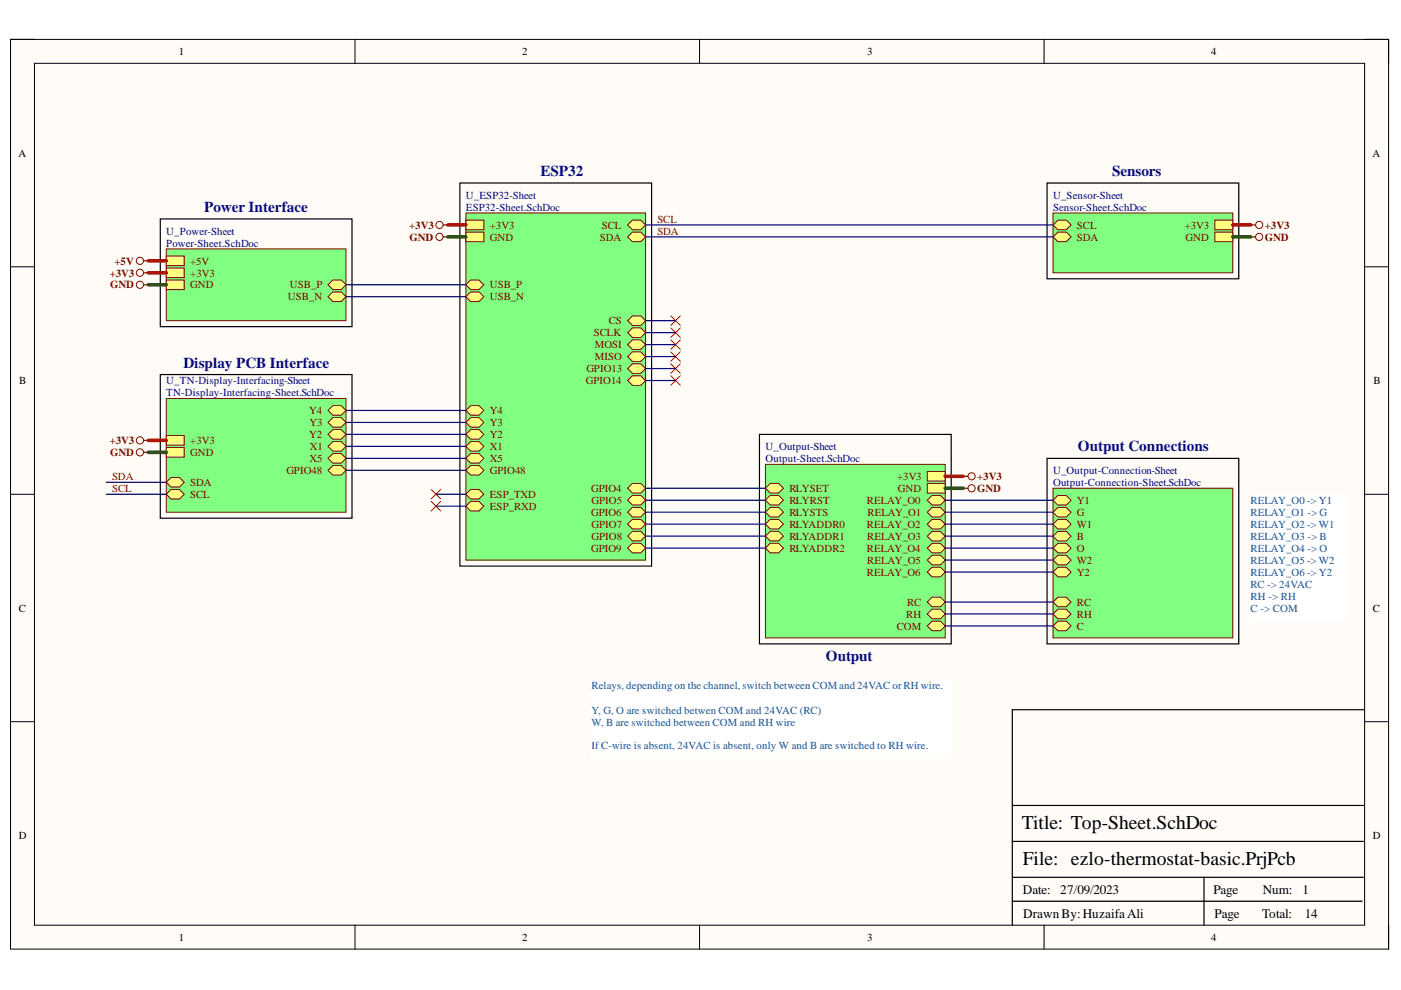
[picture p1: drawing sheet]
<svg xmlns="http://www.w3.org/2000/svg" width="297mm" height="210mm" viewBox="0 0 297 210" stroke-linecap="round" stroke-linejoin="round" font-family="sans-serif">
<path d="M2.2 8.4h292.2v192.8h-292.2z" fill-rule="evenodd" fill="#fffcf8"/>
<path d="M2.2 8.4h292.2v192.8h-292.2z" fill="none" stroke="#000" stroke-width=".21"/>
<path d="M7.3 13.4h282v182.8h-282z" fill-rule="evenodd" fill="#fffcf8"/>
<g fill="none" stroke="#000" stroke-width=".21">
<path d="M2.2 8.3h5.1M7.3 13.4h282v182.8h-282zM75.3 8.3v5.1M148.3 8.3v5.1M221.4 8.4v5M289.3 8.4h5.1v5M2.2 56.6h5.1M289.3 56.6h5.1M2.2 104.8h5.1M289.3 104.8h5.1M2.2 153h5.1M289.3 153h5.1"/>
<path d="M75.3 196.2v5M148.3 196.2v5M221.4 196.2v5M294.4 196.2v5"/>
</g>
<path d="M289.3 150.5h-74.7v45.7M214.6 178.4h74.5M214.6 170.8h74.5M214.6 191.1h74.2M214.6 186h74.5M255.3 186v10.2" fill="none" stroke="#000" stroke-width=".25"/>
<path d="M162.3 98.5h38.1v36.8h-38.1z" fill-rule="evenodd" fill="#80ff80"/>
<path d="M162.3 98.5h38.1v36.8h-38.1z" fill="none" stroke="#800000" stroke-width=".21"/>
<path d="M196.6 100h3.8v2h-3.8z" fill-rule="evenodd" fill="#ffff80"/>
<path d="M196.6 100h3.8v2h-3.8z" fill="none" stroke="#800000" stroke-width=".21"/>
<path d="M196.6 102.5h3.8v2h-3.8z" fill-rule="evenodd" fill="#ffff80"/>
<path d="M196.6 102.5h3.8v2h-3.8z" fill="none" stroke="#800000" stroke-width=".21"/>
<path d="M162.3 103.5l1-1h1.8l1 1-1 1h-1.8z" fill-rule="evenodd" fill="#ffff80"/>
<path d="M162.3 103.5l1-1h1.8l1 1-1 1h-1.8z" fill="none" stroke="#800000" stroke-width=".21"/>
<path d="M162.3 106.1l1-1.1h1.8l1 1.1-1 1h-1.8z" fill-rule="evenodd" fill="#ffff80"/>
<path d="M162.3 106.1l1-1.1h1.8l1 1.1-1 1h-1.8z" fill="none" stroke="#800000" stroke-width=".21"/>
<path d="M163.3 107.6h1.8l1 1-1 1h-1.8l-1-1z" fill-rule="evenodd" fill="#ffff80"/>
<path d="M163.3 107.6h1.8l1 1-1 1h-1.8l-1-1z" fill="none" stroke="#800000" stroke-width=".21"/>
<path d="M162.3 111.1l1-1h1.8l1 1-1 1.1h-1.8z" fill-rule="evenodd" fill="#ffff80"/>
<path d="M162.3 111.1l1-1h1.8l1 1-1 1.1h-1.8z" fill="none" stroke="#800000" stroke-width=".21"/>
<path d="M162.3 113.7l1-1h1.8l1 1-1 1h-1.8z" fill-rule="evenodd" fill="#ffff80"/>
<path d="M162.3 113.7l1-1h1.8l1 1-1 1h-1.8z" fill="none" stroke="#800000" stroke-width=".21"/>
<path d="M163.3 115.2h1.8l1 1-1 1h-1.8l-1-1z" fill-rule="evenodd" fill="#ffff80"/>
<path d="M163.3 115.2h1.8l1 1-1 1h-1.8l-1-1z" fill="none" stroke="#800000" stroke-width=".21"/>
<path d="M196.6 106.1l1-1h1.8l1 1-1 1h-1.8z" fill-rule="evenodd" fill="#ffff80"/>
<path d="M196.6 106.1l1-1h1.8l1 1-1 1h-1.8z" fill="none" stroke="#800000" stroke-width=".21"/>
<path d="M196.6 108.6l1-1h1.8l1 1-1 1h-1.8z" fill-rule="evenodd" fill="#ffff80"/>
<path d="M196.6 108.6l1-1h1.8l1 1-1 1h-1.8z" fill="none" stroke="#800000" stroke-width=".21"/>
<path d="M196.6 111.1l1-1h1.8l1 1-1 1.1h-1.8z" fill-rule="evenodd" fill="#ffff80"/>
<path d="M196.6 111.1l1-1h1.8l1 1-1 1.1h-1.8z" fill="none" stroke="#800000" stroke-width=".21"/>
<path d="M196.6 113.7l1-1h1.8l1 1-1 1h-1.8z" fill-rule="evenodd" fill="#ffff80"/>
<path d="M196.6 113.7l1-1h1.8l1 1-1 1h-1.8z" fill="none" stroke="#800000" stroke-width=".21"/>
<path d="M196.6 116.2l1-1h1.8l1 1-1 1h-1.8z" fill-rule="evenodd" fill="#ffff80"/>
<path d="M196.6 116.2l1-1h1.8l1 1-1 1h-1.8z" fill="none" stroke="#800000" stroke-width=".21"/>
<path d="M196.6 118.7l1-1h1.8l1 1-1 1.1h-1.8z" fill-rule="evenodd" fill="#ffff80"/>
<path d="M196.6 118.7l1-1h1.8l1 1-1 1.1h-1.8z" fill="none" stroke="#800000" stroke-width=".21"/>
<path d="M196.6 121.3l1-1h1.8l1 1-1 1h-1.8z" fill-rule="evenodd" fill="#ffff80"/>
<path d="M196.6 121.3l1-1h1.8l1 1-1 1h-1.8z" fill="none" stroke="#800000" stroke-width=".21"/>
<path d="M197.6 126.6h1.8l1 1-1 1.1h-1.8l-1-1.1z" fill-rule="evenodd" fill="#ffff80"/>
<path d="M197.6 126.6h1.8l1 1-1 1.1h-1.8l-1-1.1z" fill="none" stroke="#800000" stroke-width=".21"/>
<path d="M196.6 130.2l1-1h1.8l1 1-1 1h-1.8z" fill-rule="evenodd" fill="#ffff80"/>
<path d="M196.6 130.2l1-1h1.8l1 1-1 1h-1.8z" fill="none" stroke="#800000" stroke-width=".21"/>
<path d="M196.6 132.7l1-1h1.8l1 1-1 1h-1.8z" fill-rule="evenodd" fill="#ffff80"/>
<path d="M196.6 132.7l1-1h1.8l1 1-1 1h-1.8z" fill="none" stroke="#800000" stroke-width=".21"/>
<path d="M223.3 103.5h38.1v31.8h-38.1z" fill-rule="evenodd" fill="#80ff80"/>
<path d="M223.3 103.5h38.1v31.8h-38.1z" fill="none" stroke="#800000" stroke-width=".21"/>
<path d="M223.3 106.1l1-1h1.8l1 1-1 1h-1.8z" fill-rule="evenodd" fill="#ffff80"/>
<path d="M223.3 106.1l1-1h1.8l1 1-1 1h-1.8z" fill="none" stroke="#800000" stroke-width=".21"/>
<path d="M223.3 108.6l1-1h1.8l1 1-1 1h-1.8z" fill-rule="evenodd" fill="#ffff80"/>
<path d="M223.3 108.6l1-1h1.8l1 1-1 1h-1.8z" fill="none" stroke="#800000" stroke-width=".21"/>
<path d="M223.3 111.1l1-1h1.8l1 1-1 1.1h-1.8z" fill-rule="evenodd" fill="#ffff80"/>
<path d="M223.3 111.1l1-1h1.8l1 1-1 1.1h-1.8z" fill="none" stroke="#800000" stroke-width=".21"/>
<path d="M224.3 126.6h1.8l1 1-1 1.1h-1.8l-1-1.1z" fill-rule="evenodd" fill="#ffff80"/>
<path d="M224.3 126.6h1.8l1 1-1 1.1h-1.8l-1-1.1z" fill="none" stroke="#800000" stroke-width=".21"/>
<path d="M223.3 130.2l1-1h1.8l1 1-1 1h-1.8z" fill-rule="evenodd" fill="#ffff80"/>
<path d="M223.3 130.2l1-1h1.8l1 1-1 1h-1.8z" fill="none" stroke="#800000" stroke-width=".21"/>
<path d="M223.3 113.7l1-1h1.8l1 1-1 1h-1.8z" fill-rule="evenodd" fill="#ffff80"/>
<path d="M223.3 113.7l1-1h1.8l1 1-1 1h-1.8z" fill="none" stroke="#800000" stroke-width=".21"/>
<path d="M223.3 116.2l1-1h1.8l1 1-1 1h-1.8z" fill-rule="evenodd" fill="#ffff80"/>
<path d="M223.3 116.2l1-1h1.8l1 1-1 1h-1.8z" fill="none" stroke="#800000" stroke-width=".21"/>
<path d="M223.3 118.7l1-1h1.8l1 1-1 1.1h-1.8z" fill-rule="evenodd" fill="#ffff80"/>
<path d="M223.3 118.7l1-1h1.8l1 1-1 1.1h-1.8z" fill="none" stroke="#800000" stroke-width=".21"/>
<path d="M223.3 121.3l1-1h1.8l1 1-1 1h-1.8z" fill-rule="evenodd" fill="#ffff80"/>
<path d="M223.3 121.3l1-1h1.8l1 1-1 1h-1.8z" fill="none" stroke="#800000" stroke-width=".21"/>
<path d="M223.3 132.7l1-1h1.8l1 1-1 1h-1.8z" fill-rule="evenodd" fill="#ffff80"/>
<path d="M223.3 132.7l1-1h1.8l1 1-1 1h-1.8z" fill="none" stroke="#800000" stroke-width=".21"/>
<path d="M98.8 45.2h38.1v73.5h-38.1z" fill-rule="evenodd" fill="#80ff80"/>
<path d="M98.8 45.2h38.1v73.5h-38.1z" fill="none" stroke="#800000" stroke-width=".21"/>
<path d="M98.8 46.7h3.8v2h-3.8z" fill-rule="evenodd" fill="#ffff80"/>
<path d="M98.8 46.7h3.8v2h-3.8z" fill="none" stroke="#800000" stroke-width=".21"/>
<path d="M98.8 49.2h3.8v2h-3.8z" fill-rule="evenodd" fill="#ffff80"/>
<path d="M98.8 49.2h3.8v2h-3.8z" fill="none" stroke="#800000" stroke-width=".21"/>
<path d="M98.8 60.4l1-1h1.8l1 1-1 1h-1.8z" fill-rule="evenodd" fill="#ffff80"/>
<path d="M98.8 60.4l1-1h1.8l1 1-1 1h-1.8z" fill="none" stroke="#800000" stroke-width=".21"/>
<path d="M98.8 62.9l1-1h1.8l1 1-1 1h-1.8z" fill-rule="evenodd" fill="#ffff80"/>
<path d="M98.8 62.9l1-1h1.8l1 1-1 1h-1.8z" fill="none" stroke="#800000" stroke-width=".21"/>
<path d="M99.8 103.8h1.8l1 1-1 1h-1.8l-1-1z" fill-rule="evenodd" fill="#ffff80"/>
<path d="M99.8 103.8h1.8l1 1-1 1h-1.8l-1-1z" fill="none" stroke="#800000" stroke-width=".21"/>
<path d="M98.8 107.3l1-1h1.8l1 1-1 1h-1.8z" fill-rule="evenodd" fill="#ffff80"/>
<path d="M98.8 107.3l1-1h1.8l1 1-1 1h-1.8z" fill="none" stroke="#800000" stroke-width=".21"/>
<path d="M133.1 47.7l1-1h1.8l1 1-1 1h-1.8z" fill-rule="evenodd" fill="#ffff80"/>
<path d="M133.1 47.7l1-1h1.8l1 1-1 1h-1.8z" fill="none" stroke="#800000" stroke-width=".21"/>
<path d="M133.1 50.2l1-1h1.8l1 1-1 1h-1.8z" fill-rule="evenodd" fill="#ffff80"/>
<path d="M133.1 50.2l1-1h1.8l1 1-1 1h-1.8z" fill="none" stroke="#800000" stroke-width=".21"/>
<path d="M133.1 68l1-1h1.8l1 1-1 1h-1.8z" fill-rule="evenodd" fill="#ffff80"/>
<path d="M133.1 68l1-1h1.8l1 1-1 1h-1.8z" fill="none" stroke="#800000" stroke-width=".21"/>
<path d="M134.1 69.5h1.8l1 1-1 1h-1.8l-1-1z" fill-rule="evenodd" fill="#ffff80"/>
<path d="M134.1 69.5h1.8l1 1-1 1h-1.8l-1-1z" fill="none" stroke="#800000" stroke-width=".21"/>
<path d="M133.1 73.1l1-1h1.8l1 1-1 1h-1.8z" fill-rule="evenodd" fill="#ffff80"/>
<path d="M133.1 73.1l1-1h1.8l1 1-1 1h-1.8z" fill="none" stroke="#800000" stroke-width=".21"/>
<path d="M133.1 75.6l1-1h1.8l1 1-1 1h-1.8z" fill-rule="evenodd" fill="#ffff80"/>
<path d="M133.1 75.6l1-1h1.8l1 1-1 1h-1.8z" fill="none" stroke="#800000" stroke-width=".21"/>
<path d="M134.1 77.1h1.8l1 1-1 1.1h-1.8l-1-1.1z" fill-rule="evenodd" fill="#ffff80"/>
<path d="M134.1 77.1h1.8l1 1-1 1.1h-1.8l-1-1.1z" fill="none" stroke="#800000" stroke-width=".21"/>
<path d="M133.1 80.7l1-1h1.8l1 1-1 1h-1.8z" fill-rule="evenodd" fill="#ffff80"/>
<path d="M133.1 80.7l1-1h1.8l1 1-1 1h-1.8z" fill="none" stroke="#800000" stroke-width=".21"/>
<path d="M133.1 103.5l1-1h1.8l1 1-1 1h-1.8z" fill-rule="evenodd" fill="#ffff80"/>
<path d="M133.1 103.5l1-1h1.8l1 1-1 1h-1.8z" fill="none" stroke="#800000" stroke-width=".21"/>
<path d="M133.1 106.1l1-1.1h1.8l1 1.1-1 1h-1.8z" fill-rule="evenodd" fill="#ffff80"/>
<path d="M133.1 106.1l1-1.1h1.8l1 1.1-1 1h-1.8z" fill="none" stroke="#800000" stroke-width=".21"/>
<path d="M134.1 107.6h1.8l1 1-1 1h-1.8l-1-1z" fill-rule="evenodd" fill="#ffff80"/>
<path d="M134.1 107.6h1.8l1 1-1 1h-1.8l-1-1z" fill="none" stroke="#800000" stroke-width=".21"/>
<path d="M133.1 111.1l1-1h1.8l1 1-1 1.1h-1.8z" fill-rule="evenodd" fill="#ffff80"/>
<path d="M133.1 111.1l1-1h1.8l1 1-1 1.1h-1.8z" fill="none" stroke="#800000" stroke-width=".21"/>
<path d="M133.1 113.7l1-1h1.8l1 1-1 1h-1.8z" fill-rule="evenodd" fill="#ffff80"/>
<path d="M133.1 113.7l1-1h1.8l1 1-1 1h-1.8z" fill="none" stroke="#800000" stroke-width=".21"/>
<path d="M134.1 115.2h1.8l1 1-1 1h-1.8l-1-1z" fill-rule="evenodd" fill="#ffff80"/>
<path d="M134.1 115.2h1.8l1 1-1 1h-1.8l-1-1z" fill="none" stroke="#800000" stroke-width=".21"/>
<path d="M98.8 87l1-1h1.8l1 1-1 1h-1.8z" fill-rule="evenodd" fill="#ffff80"/>
<path d="M98.8 87l1-1h1.8l1 1-1 1h-1.8z" fill="none" stroke="#800000" stroke-width=".21"/>
<path d="M99.8 88.5h1.8l1 1.1-1 1h-1.8l-1-1z" fill-rule="evenodd" fill="#ffff80"/>
<path d="M99.8 88.5h1.8l1 1.1-1 1h-1.8l-1-1z" fill="none" stroke="#800000" stroke-width=".21"/>
<path d="M98.8 92.1l1-1h1.8l1 1-1 1h-1.8z" fill-rule="evenodd" fill="#ffff80"/>
<path d="M98.8 92.1l1-1h1.8l1 1-1 1h-1.8z" fill="none" stroke="#800000" stroke-width=".21"/>
<path d="M98.8 94.6l1-1h1.8l1 1-1 1.1h-1.8z" fill-rule="evenodd" fill="#ffff80"/>
<path d="M98.8 94.6l1-1h1.8l1 1-1 1.1h-1.8z" fill="none" stroke="#800000" stroke-width=".21"/>
<path d="M99.8 96.2h1.8l1 1-1 1h-1.8l-1-1z" fill-rule="evenodd" fill="#ffff80"/>
<path d="M99.8 96.2h1.8l1 1-1 1h-1.8l-1-1z" fill="none" stroke="#800000" stroke-width=".21"/>
<path d="M98.8 99.7l1-1h1.8l1 1-1 1h-1.8z" fill-rule="evenodd" fill="#ffff80"/>
<g fill="none" stroke="#800000" stroke-width=".21">
<path d="M98.8 99.7l1-1h1.8l1 1-1 1h-1.8z"/>
<circle cx="29.7" cy="55.3" r=".76"/>
<circle cx="93.2" cy="50.2" r=".76"/>
<circle cx="93.2" cy="47.7" r=".76"/>
<circle cx="267" cy="47.7" r=".76"/>
<circle cx="267" cy="50.2" r=".76"/>
<circle cx="29.7" cy="60.4" r=".76"/>
<circle cx="29.7" cy="95.9" r=".76"/>
<circle cx="29.7" cy="93.4" r=".76"/>
<circle cx="206" cy="101" r=".76"/>
<circle cx="206" cy="103.5" r=".76"/>
</g>
<path d="M30.4 55.3h1M93.9 47.7h1.1M93.9 50.2h1.1M265.2 47.7h1M265.2 50.2h1M30.4 60.4h1M30.4 93.4h1M30.4 95.9h1M204.2 101h1M204.2 103.5h1" fill="none" stroke="#800000" stroke-width=".25"/>
<path d="M97.5 38.8h40.7v81.2h-40.7zM222 38.8h40.6v20.3h-40.6zM34 46.4h40.6v22.9h-40.6zM34 79.4h40.6v30.5h-40.6zM161 92.1h40.7v44.4h-40.7zM222 97.2h40.6v39.3h-40.6z" fill="none" stroke="#000" stroke-width=".25"/>
<path d="M125.4 144.1h76.3v16.5h-76.3z" fill-rule="evenodd" fill="#fff"/>
<path d="M125.4 144.1h76.3v16.5h-76.3z" fill="none" stroke="#fff" stroke-width=".21"/>
<path d="M265.2 104.8h20.3v26.6h-20.3z" fill-rule="evenodd" fill="#fff"/>
<path d="M265.2 104.8h20.3v26.6h-20.3z" fill="none" stroke="#fff" stroke-width=".21"/>
<path d="M223.3 45.2h38.1v12.6h-38.1z" fill-rule="evenodd" fill="#80ff80"/>
<path d="M223.3 45.2h38.1v12.6h-38.1z" fill="none" stroke="#800000" stroke-width=".21"/>
<path d="M257.6 46.7h3.8v2h-3.8z" fill-rule="evenodd" fill="#ffff80"/>
<path d="M257.6 46.7h3.8v2h-3.8z" fill="none" stroke="#800000" stroke-width=".21"/>
<path d="M257.6 49.2h3.8v2h-3.8z" fill-rule="evenodd" fill="#ffff80"/>
<path d="M257.6 49.2h3.8v2h-3.8z" fill="none" stroke="#800000" stroke-width=".21"/>
<path d="M223.3 50.2l1-1h1.8l1 1-1 1h-1.8z" fill-rule="evenodd" fill="#ffff80"/>
<path d="M223.3 50.2l1-1h1.8l1 1-1 1h-1.8z" fill="none" stroke="#800000" stroke-width=".21"/>
<path d="M223.3 47.7l1-1h1.8l1 1-1 1h-1.8z" fill-rule="evenodd" fill="#ffff80"/>
<path d="M223.3 47.7l1-1h1.8l1 1-1 1h-1.8z" fill="none" stroke="#800000" stroke-width=".21"/>
<path d="M35.3 52.8h38.1v15.2h-38.1z" fill-rule="evenodd" fill="#80ff80"/>
<path d="M35.3 52.8h38.1v15.2h-38.1z" fill="none" stroke="#800000" stroke-width=".21"/>
<path d="M35.3 54.3h3.8v2h-3.8z" fill-rule="evenodd" fill="#ffff80"/>
<path d="M35.3 54.3h3.8v2h-3.8z" fill="none" stroke="#800000" stroke-width=".21"/>
<path d="M35.3 56.8h3.8v2.1h-3.8z" fill-rule="evenodd" fill="#ffff80"/>
<path d="M35.3 56.8h3.8v2.1h-3.8z" fill="none" stroke="#800000" stroke-width=".21"/>
<path d="M35.3 59.4h3.8v2h-3.8z" fill-rule="evenodd" fill="#ffff80"/>
<path d="M35.3 59.4h3.8v2h-3.8z" fill="none" stroke="#800000" stroke-width=".21"/>
<path d="M69.6 60.4l1-1h1.7l1.1 1-1.1 1h-1.7z" fill-rule="evenodd" fill="#ffff80"/>
<path d="M69.6 60.4l1-1h1.7l1.1 1-1.1 1h-1.7z" fill="none" stroke="#800000" stroke-width=".21"/>
<path d="M69.6 62.9l1-1h1.7l1.1 1-1.1 1h-1.7z" fill-rule="evenodd" fill="#ffff80"/>
<g fill="none" stroke="#800000" stroke-width=".21">
<path d="M69.6 62.9l1-1h1.7l1.1 1-1.1 1h-1.7z"/>
<circle cx="29.7" cy="57.8" r=".76"/>
</g>
<path d="M30.4 57.8h1" fill="none" stroke="#800000" stroke-width=".25"/>
<g fill="none" stroke="#f00" stroke-width=".21">
<path d="M142.2 67l2.1 2M142.2 69.5l2.1 2M142.2 72.1l2.1 2M142.2 74.6l2.1 2M142.2 77.1l2.1 2.1M142.2 79.7l2.1 2M144.3 67l-2.1 2M144.3 69.5l-2.1 2M144.3 72.1l-2.1 2M144.3 74.6l-2.1 2M144.3 77.1l-2.1 2.1M144.3 79.7l-2.1 2"/>
<path d="M91.4 103.8l2 2M91.4 106.3l2 2M93.4 103.8l-2 2M93.4 106.3l-2 2"/>
</g>
<path d="M35.3 84.5h38.1v24.1h-38.1z" fill-rule="evenodd" fill="#80ff80"/>
<path d="M35.3 84.5h38.1v24.1h-38.1z" fill="none" stroke="#800000" stroke-width=".21"/>
<path d="M35.3 92.4h3.8v2h-3.8z" fill-rule="evenodd" fill="#ffff80"/>
<path d="M35.3 92.4h3.8v2h-3.8z" fill="none" stroke="#800000" stroke-width=".21"/>
<path d="M35.3 94.9h3.8v2h-3.8z" fill-rule="evenodd" fill="#ffff80"/>
<path d="M35.3 94.9h3.8v2h-3.8z" fill="none" stroke="#800000" stroke-width=".21"/>
<path d="M69.6 87l1-1h1.7l1.1 1-1.1 1h-1.7z" fill-rule="evenodd" fill="#ffff80"/>
<path d="M69.6 87l1-1h1.7l1.1 1-1.1 1h-1.7z" fill="none" stroke="#800000" stroke-width=".21"/>
<path d="M70.6 88.5h1.7l1.1 1.1-1.1 1h-1.7l-1-1z" fill-rule="evenodd" fill="#ffff80"/>
<path d="M70.6 88.5h1.7l1.1 1.1-1.1 1h-1.7l-1-1z" fill="none" stroke="#800000" stroke-width=".21"/>
<path d="M69.6 92.1l1-1h1.7l1.1 1-1.1 1h-1.7z" fill-rule="evenodd" fill="#ffff80"/>
<path d="M69.6 92.1l1-1h1.7l1.1 1-1.1 1h-1.7z" fill="none" stroke="#800000" stroke-width=".21"/>
<path d="M69.6 94.6l1-1h1.7l1.1 1-1.1 1.1h-1.7z" fill-rule="evenodd" fill="#ffff80"/>
<path d="M69.6 94.6l1-1h1.7l1.1 1-1.1 1.1h-1.7z" fill="none" stroke="#800000" stroke-width=".21"/>
<path d="M70.6 96.2h1.7l1.1 1-1.1 1h-1.7l-1-1z" fill-rule="evenodd" fill="#ffff80"/>
<path d="M70.6 96.2h1.7l1.1 1-1.1 1h-1.7l-1-1z" fill="none" stroke="#800000" stroke-width=".21"/>
<path d="M69.6 99.7l1-1h1.7l1.1 1-1.1 1h-1.7z" fill-rule="evenodd" fill="#ffff80"/>
<path d="M69.6 99.7l1-1h1.7l1.1 1-1.1 1h-1.7z" fill="none" stroke="#800000" stroke-width=".21"/>
<path d="M35.3 102.3l1-1.1h1.7l1.1 1.1-1.1 1h-1.7z" fill-rule="evenodd" fill="#ffff80"/>
<path d="M35.3 102.3l1-1.1h1.7l1.1 1.1-1.1 1h-1.7z" fill="none" stroke="#800000" stroke-width=".21"/>
<path d="M36.3 103.8h1.7l1.1 1-1.1 1h-1.7l-1-1z" fill-rule="evenodd" fill="#ffff80"/>
<path d="M36.3 103.8h1.7l1.1 1-1.1 1h-1.7l-1-1z" fill="none" stroke="#800000" stroke-width=".21"/>
<path d="M95 50.2h3.8M261.4 50.2h3.8M31.4 60.4h3.9M31.4 95.9h3.9M200.4 103.5h3.8" fill="none" stroke="#274e13" stroke-width=".76"/>
<path d="M31.4 55.3h3.9M31.4 57.8h3.9M95 47.7h3.8M261.4 47.7h3.8M31.4 93.4h3.9M200.4 101h3.8" fill="none" stroke="#f00" stroke-width=".76"/>
<g fill="none" stroke="#000080" stroke-width=".25">
<path d="M136.9 47.7h86.4M136.9 50.2h86.4M73.4 60.4h25.4M73.4 62.9h25.4M136.9 68h6.3M136.9 70.5h6.3M136.9 73.1h6.3M136.9 75.6h6.3M136.9 78.1h6.3M73.4 87h25.4M73.4 89.6h25.4M73.4 92.1h25.4"/>
<path d="M73.4 94.6h25.4M73.4 97.2h25.4M73.4 99.7h25.4M136.9 80.7h6.3M22.5 104.8h12.8M22.5 102.3h12.8M92.4 104.8h6.4M92.4 107.3h6.4M136.9 106.1h25.4M136.9 108.6h25.4M136.9 111.1h25.4M136.9 113.7h25.4"/>
<path d="M136.9 116.2h25.4M136.9 103.5h25.4M200.4 106.1h22.9M200.4 108.6h22.9M200.4 111.1h22.9M200.4 113.7h22.9M200.4 116.2h22.9M200.4 118.7h22.9M200.4 121.3h22.9M200.4 127.6h22.9M200.4 130.2h22.9M200.4 132.7h22.9"/>
</g>
<g font-size="4.1">
<text x="216.7" y="175.7">Title: Top-Sheet.SchDoc</text>
<text x="216.8" y="183.3">File: ezlo-thermostat-basic.PrjPcb</text>
</g>
<g font-size="3.2" fill="#0b0b8e">
<text x="114.6" y="37.3">ESP32</text>
<text x="235.8" y="37.3">Sensors</text>
<text x="43.3" y="44.9">Power Interface</text>
<text x="38.9" y="78">Display PCB Interface</text>
<text x="228.5" y="95.7">Output Connections</text>
<text x="175.1" y="140.2">Output</text>
</g>
<g font-size="2.8">
<text x="216.8" y="189.5">Date:</text>
<text x="224.8" y="189.5">27/09/2023</text>
<text x="257.3" y="189.5">Page</text>
<text x="267.7" y="189.5">Num:</text>
<text x="276.1" y="189.5">1</text>
<text x="216.9" y="194.6">DrawnBy:HuzaifaAli</text>
<text x="257.5" y="194.6">Page</text>
<text x="267.6" y="194.6">Total:</text>
<text x="276.6" y="194.6">14</text>
</g>
<g font-size="2.3">
<text x="37.9" y="11.7">1</text>
<text x="110.7" y="11.7">2</text>
<text x="183.9" y="11.7">3</text>
<text x="256.8" y="11.7">4</text>
<text x="3.9" y="33.3">A</text>
<text x="291" y="33.3">A</text>
<text x="4.1" y="81.4">B</text>
<text x="291.2" y="81.4">B</text>
<text x="4" y="129.7">C</text>
<text x="291.1" y="129.7">C</text>
<text x="4" y="177.9">D</text>
<text x="291.1" y="177.9">D</text>
<text x="37.9" y="199.5">1</text>
<text x="110.7" y="199.5">2</text>
<text x="183.9" y="199.5">3</text>
<text x="256.8" y="199.5">4</text>
</g>
<g font-size="2.3" fill="#000080">
<text x="98.8" y="42.2">U_ESP32-Sheet</text>
<text x="98.8" y="44.7">ESP32-Sheet.SchDoc</text>
<text x="223.3" y="42.2">U_Sensor-Sheet</text>
<text x="223.3" y="44.7">Sensor-Sheet.SchDoc</text>
<text x="35.3" y="49.8">U_Power-Sheet</text>
<text x="35.3" y="52.3">Power-Sheet.SchDoc</text>
<text x="35.3" y="81.4">U_TN-Display-Interfacing-Sheet</text>
<text x="35.3" y="84">TN-Display-Interfacing-Sheet.SchDoc</text>
<text x="162.3" y="95.5">U_Output-Sheet</text>
<text x="162.3" y="98">Output-Sheet.SchDoc</text>
<text x="223.3" y="100.5">U_Output-Connection-Sheet</text>
<text x="223.3" y="103.1">Output-Connection-Sheet.SchDoc</text>
</g>
<g font-size="2.3" fill="#800000">
<text x="139.4" y="47.2">SCL</text>
<text x="86.8" y="48.5">+3V3</text>
<text x="86.9" y="51">GND</text>
<text x="103.9" y="48.5">+3V3</text>
<text x="103.9" y="51">GND</text>
<text x="127.2" y="51">SDA</text>
<text x="127.6" y="48.5">SCL</text>
<text x="139.4" y="49.8">SDA</text>
<text x="228.3" y="51">SDA</text>
<text x="228.3" y="48.5">SCL</text>
<text x="251.2" y="48.5">+3V3</text>
<text x="251.3" y="51">GND</text>
<text x="268.2" y="48.5">+3V3</text>
<text x="268.2" y="51">GND</text>
<text x="23.3" y="58.6">+3V3</text>
<text x="24.3" y="56.1">+5V</text>
<text x="40.3" y="56.1">+5V</text>
<text x="40.3" y="58.6">+3V3</text>
<text x="23.3" y="61.2">GND</text>
<text x="40.3" y="61.2">GND</text>
<text x="61.1" y="63.7">USB_N</text>
<text x="61.5" y="61.2">USB_P</text>
<text x="103.9" y="61.2">USB_P</text>
<text x="103.9" y="63.7">USB_N</text>
<text x="125.9" y="71.3">SCLK</text>
<text x="129.1" y="68.8">CS</text>
<text x="126.1" y="73.8">MOSI</text>
<text x="126.1" y="76.4">MISO</text>
<text x="124.2" y="81.4">GPIO14</text>
<text x="124.3" y="78.9">GPIO13</text>
<text x="65.5" y="87.8">Y4</text>
<text x="103.9" y="87.8">Y4</text>
<text x="23.3" y="94.2">+3V3</text>
<text x="40.3" y="94.2">+3V3</text>
<text x="65.5" y="92.9">Y2</text>
<text x="65.6" y="90.4">Y3</text>
<text x="65.7" y="95.5">X1</text>
<text x="103.9" y="90.4">Y3</text>
<text x="103.9" y="92.9">Y2</text>
<text x="103.9" y="95.5">X1</text>
<text x="23.3" y="96.7">GND</text>
<text x="23.8" y="101.8">SDA</text>
<text x="40.3" y="96.7">GND</text>
<text x="60.7" y="100.5">GPIO48</text>
<text x="65.6" y="98">X5</text>
<text x="103.9" y="98">X5</text>
<text x="103.9" y="100.5">GPIO48</text>
<text x="190.2" y="101.8">+3V3</text>
<text x="207.2" y="101.8">+3V3</text>
<text x="23.8" y="104.3">SCL</text>
<text x="40.3" y="103.1">SDA</text>
<text x="40.3" y="105.6">SCL</text>
<text x="103.9" y="105.6">ESP_TXD</text>
<text x="125.3" y="104.3">GPIO4</text>
<text x="125.4" y="106.9">GPIO5</text>
<text x="167.4" y="104.3">RLYSET</text>
<text x="167.4" y="106.9">RLYRST</text>
<text x="183.8" y="106.9">RELAY_O0</text>
<text x="190.4" y="104.3">GND</text>
<text x="207.2" y="104.3">GND</text>
<text x="228.3" y="106.9">Y1</text>
<text x="103.9" y="108.1">ESP_RXD</text>
<text x="125.3" y="109.4">GPIO6</text>
<text x="125.4" y="111.9">GPIO7</text>
<text x="167.4" y="109.4">RLYSTS</text>
<text x="167.4" y="111.9">RLYADDR0</text>
<text x="183.8" y="111.9">RELAY_O2</text>
<text x="183.9" y="109.4">RELAY_O1</text>
<text x="228.3" y="109.4">G</text>
<text x="228.3" y="111.9">W1</text>
<text x="125.3" y="117">GPIO9</text>
<text x="125.4" y="114.5">GPIO8</text>
<text x="167.4" y="114.5">RLYADDR1</text>
<text x="167.4" y="117">RLYADDR2</text>
<text x="183.8" y="117">RELAY_O4</text>
<text x="183.9" y="114.5">RELAY_O3</text>
<text x="183.9" y="119.5">RELAY_O5</text>
<text x="228.3" y="114.5">B</text>
<text x="228.3" y="117">O</text>
<text x="228.3" y="119.5">W2</text>
<text x="183.8" y="122.1">RELAY_O6</text>
<text x="228.3" y="122.1">Y2</text>
<text x="192.1" y="130.9">RH</text>
<text x="192.3" y="128.4">RC</text>
<text x="228.3" y="128.4">RC</text>
<text x="228.3" y="130.9">RH</text>
<text x="190.1" y="133.5">COM</text>
<text x="228.3" y="133.5">C</text>
</g>
<g font-size="2.3" fill="#0b5394">
<text x="265.1" y="106.9">RELAY_O0 -&gt; Y1</text>
<text x="265.1" y="109.4">RELAY_O1 -&gt; G</text>
<text x="265.1" y="111.9">RELAY_O2 -&gt; W1</text>
<text x="265.1" y="114.5">RELAY_O3 -&gt; B</text>
<text x="265.1" y="117">RELAY_O4 -&gt; O</text>
<text x="265.1" y="119.5">RELAY_O5 -&gt; W2</text>
<text x="265.1" y="122.1">RELAY_O6 -&gt; Y2</text>
<text x="265.1" y="124.6">RC -&gt; 24VAC</text>
<text x="265.1" y="127.1">RH -&gt; RH</text>
<text x="265.1" y="129.7">C -&gt; COM</text>
<text x="125.4" y="146.2">Relays, depending on the channel, switch between COM and 24VAC or RH wire.</text>
<text x="125.4" y="151.3">Y, G, O are switched betwen COM and 24VAC (RC)</text>
<text x="125.4" y="153.8">W, B are switched between COM and RH wire</text>
<text x="125.4" y="158.9">If C-wire is absent, 24VAC is absent, only W and B are switched to RH wire.</text>
</g>
</svg>
